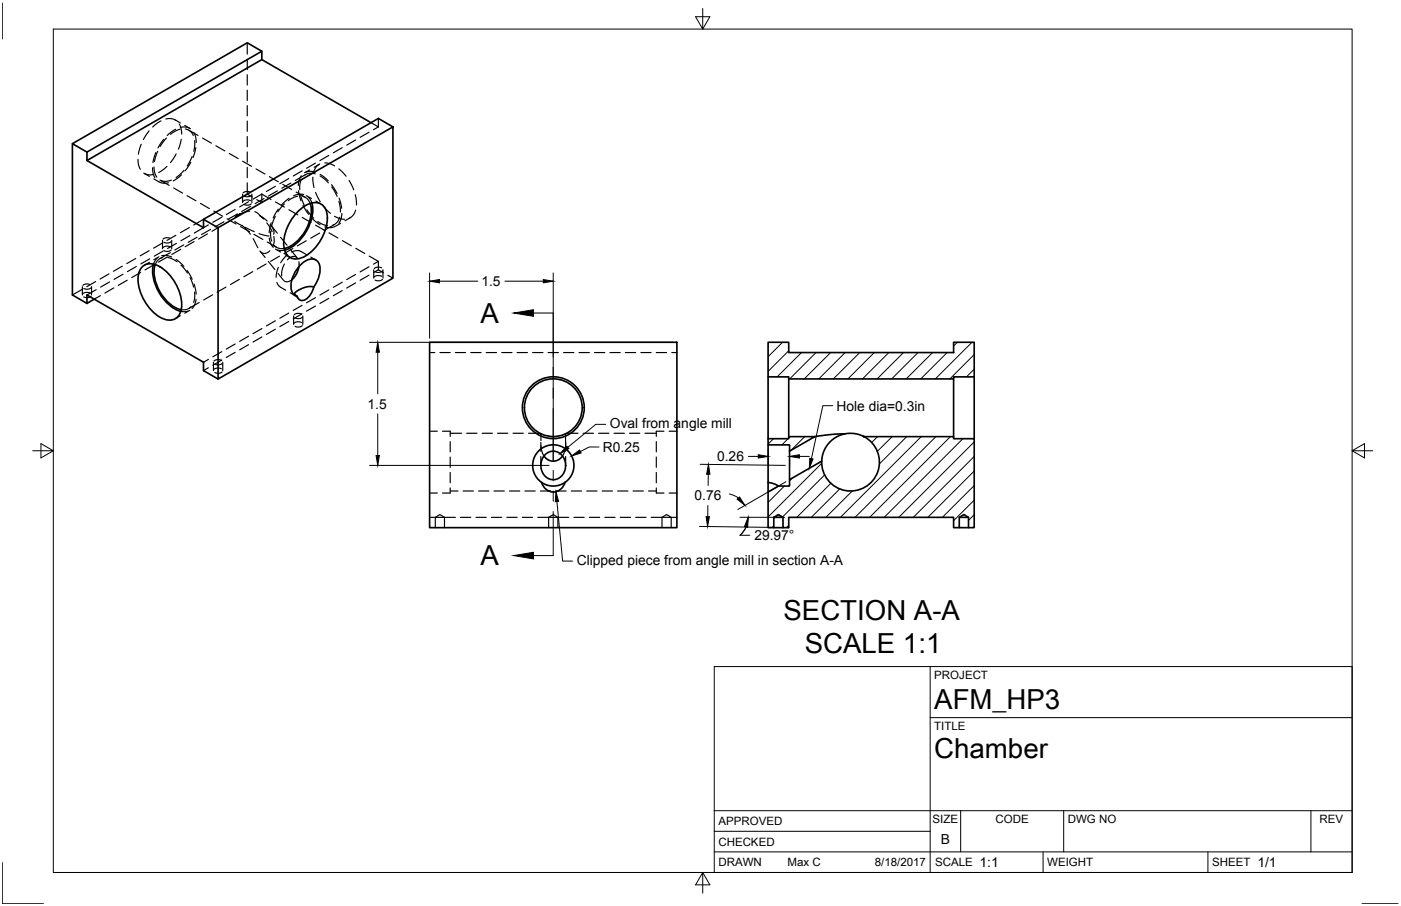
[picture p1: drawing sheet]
<svg xmlns="http://www.w3.org/2000/svg" width="432mm" height="279mm" viewBox="0 0 432 279" stroke-linecap="round" stroke-linejoin="round" font-family="sans-serif">
<!-- layer: Hidden -->
<g fill="none" stroke="#000" stroke-width=".36">
<path d="M76.2 13.2v3.5M76.2 18.3v3.2M49.6 37.3l-2.6 1.9M51.1 36.7l1.9-.1 1.2 .5M54 37l1.6 .9M54.1 39.9l-2.6 1.9M55.3 38.3l.5 1.4 .2 1.7M55.5 39.9l-1.3 .4-1.7 1.1M55.6 39.3l1.9-.1 1.2 .5M56.9 38.7l1.6 .9M57.1 39.8l1.3 .5 1.2 1.5M76.2 23v3.2"/>
<path d="M76.2 27.8v3.2M76.2 32.6v3.1M76.2 37.3v3.2M114.4 37.8l2.2 1.3M116.6 39.1l-1.5 .9M116.6 36.5v2.6M42.5 49.1l.1 1.4 .7 1.7M43.5 44.5l-.8 3.1M44.3 53.4l1.5 .5 1.6-.1M44.5 53.5l1.5 .9M46 40.4l-1.8 2.6M47 51.7l.1 1.4 .6 1.7"/>
<path d="M47.4 55.2l1.6 .9M47.5 51.5l.2 1.9 .6 1.2M48 47.1l-.9 3M48.6 46.7l-1 3.1M48.8 56l1.5 .5 1.6-.1M49.3 55.5l2.8 1.7M50.5 43l-1.8 2.6M51.3 42.5l-2 2.7M51.5 51.3l-2.6 1.9M52.8 55.6l-1.6 .3-1.6-.2M53.5 58l2.8 1.6M54.3 47.5l-1.8 2.6"/>
<path d="M55.9 42.9l-.9 3.1M56 53.9l-2.6 1.9M56.7 52.5l-2.4 2.3M58.2 40.1l2.8 1.7M58.8 50.1l-1.8 2.6M59.2 48.3l-1.5 2.9M59.7 40.9l.6 1.3 .2 1.7M60 43.4l-.3 3.3M60.4 45.5l-.9 3.1M62.4 42.6l2.8 1.5M66.5 45l2.8 1.5M70.7 47.3l2.7 1.6"/>
<path d="M74.8 59.9v2.6M74.8 49.7l2.7 1.6M76.2 56.4v3.5l1.6 .9M76.2 42.1v3.2M76.2 46.9v3.1M76.2 51.6v3.2M77.2 59.3l-.3-.1a1.99 1.99 0 0 0-1.9 .3M77.6 59.9v2.6M78.9 52.1l2.7 1.6M80.7 59.8l-2.7 1.6M83 54.5l2.8 1.6M84.9 57.5l-2.8 1.5"/>
<path d="M85.5 58.9l-2.8 1.5M87.2 56.8l2.7 1.6M89 55.1l-2.8 1.6M89.6 56.5l-2.7 1.6M91.3 59.2l2.8 1.7M92 58.8l.8 3.1M92.9 54.2l-.8 1.6-.2 1.4M92.9 55.3l-.5 1.7v1.5M93.1 52.7l-2.7 1.6M93.6 60l-1.7-.1-1.4 .5M94.2 53.8l-3.2 1.9M95.4 52.4l-1.5 .9"/>
<path d="M96.4 54.6l.4 3.2M97.1 53.6l-1.9-.1-1.2 .5M97.2 53.1l-1.6-.3-1.5 .4M97.2 50.3l-2.7 1.6M97.3 59.3l1.4 2.9M98.4 50.7l-1.6 .9M98.6 50.6l-1.1 .8-.8 1.7M98.6 54.3l2.6 2.1M98.6 53.8l2.5 1.9M100.1 50.2l1.5 .3 1.5 .7M101.4 47.9l-2.8 1.6M102.2 57l1.7 2.7"/>
<path d="M102.2 57.7l1.7 2.9M104.4 52.1l2.3 2.2M105.5 45.5l-2.8 1.6M107.6 55.7l1.4 2.8M109.6 43.2l-2.7 1.6M113.7 40.8l-2.7 1.6M41.8 79.7l-2.7 1.6M46 77.3l-2.8 1.6M46.2 79.8l-2.8 1.6M48.4 79.6l-1.1 1.9M49 79.2l-1.6 .9M49.8 78.9l1.7-.1 1.4 .5"/>
<path d="M50.1 74.9l-2.8 1.6M50.1 74.1v2.6M50.1 79.4l-1.5 .9-.8 1.3M50.3 77.4l-2.8 1.6M51.6 79.3l-2.8 1.5M51.7 79.4l1.5 .5 1.4 .8M52.5 73.5h-.1a2.11 2.11 0 0 0-2.1 .2M52.5 76.1h-.1a2.05 2.05 0 0 0-2.1 .2M52.5 77.9l-3.2 1.8M52.8 74.5l-.8 .4-1.5-.2M52.8 77.1l-1.1 .4-1.2-.2M52.9 74.1v2.6"/>
<path d="M54.2 72.6l-2.7 1.5M54.4 75l-2.8 1.6M55.7 76.9l-2.8 1.6M56.6 75.5l-2.7 1.6M57.6 60.3l2.8 1.6M58.3 70.2l-2.7 1.6M58.5 72.7l-2.7 1.5M59.8 74.5l-2.7 1.6M60.8 73.1l-2.8 1.6M61.8 62.7l2.7 1.6M62.7 67.6l-3 1.8M64 72.1l-2.8 1.6"/>
<path d="M64.2 69.4l-4.3 2.5M64.9 70.8l-2.8 1.5M65.9 65.1l2.7 1.6M67.2 70.2l-1.9 1.1M68.4 67l-2.8 1.6M69 68.4l-2.7 1.6M70 67.5l2.8 1.6M72.4 68.3l2.6 1.5 2.2 2.4M72.5 66.9h.1M72.5 64.6l-2.8 1.6M72.5 66.8l1.9-1zM73.1 66l-2.7 1.6"/>
<path d="M74.1 69.9l2.8 1.6M75.5 70.1l2.8 1.4M76.6 62.2l-2.7 1.6M77 65.1l-2.6 .7M77.2 61.9l-.1-.1a2.06 2.06 0 0 0-2.1 .3M77.2 63.6l-2.7 1.6M77.4 60.3a2.03 2.03 0 0 1-2.2 .1M77.4 62.9l-.2 .2a2.2 2.2 0 0 1-2-.1M78 73.6l1.5 2.8M78.3 72.3l2.7 1.5M78.5 65.3l1 .5 .6 .7M79.8 72l3.1 .8"/>
<path d="M80.1 77.4l1.6 2M81.2 67.5l-1.1-1 2.2 1.7M81.4 61.2l-2.8 1.6M82.2 68.7l1.7 2.7M82.4 74.6l2.8 1.7M83 73.4l.3 1.4 .9 1.5M83.2 77.3l-1.6 .9-.5-.1-.7-.4M83.3 69.2l2.2 2.7M83.4 69.4l1 1.6-.1 1.2M83.4 71.2v1.6l.3 1.6M83.5 61.5l-2.8-1.6v2.6l-1.6-.9M83.6 68.7l-.6 3.1"/>
<path d="M84.4 72.9l.1 1.8-.4 1.3M84.5 75.7l1.5 .9h1.6M84.8 66.7l-1.1 3M84.9 62.3l2.8 1.6M84.9 76.8l1.6 .9M85.5 77.1h2.2M85.8 64.5l-1.6 2.7M86.1 79l-2.7 1.6M86.5 73.2l2 2.4M87.6 62.9l-2 2.4M87.8 78.5l1.6 .9M88.5 78.6l-2 2.4"/>
<path d="M89 64.7l2.8 1.6M89.1 61.1l-2.4 2.2M89.5 76.9l2.2 2.7M89.9 77.7l.8-.3 1.3-.1 2.4 1.2M90.3 76.6l-2.8 1.6M91.4 79.3l-1.2-.2-1.6 1M91.7 60.5l-1.5 .6-1.4 .8M92.6 60.1l1.2 3.2M93.1 67l2.8 1.6M93.3 60.6l1.5 .8 .8 1.3M93.4 63.4l1.7 2.7M94.4 74.2l-2.8 1.6"/>
<path d="M94.4 60.3l1.6 .9M94.6 64.7l2.1 2.6M95 60.7l1.1 1.9M95.8 79.3l1.5 .9M96.1 67.3l2.5 2M97.3 69.4l2.7 1.6M97.4 62l1.5 .9M97.9 68.3l1.7 .9 1.4 .4M98.5 71.9l-2.7 1.6M99.6 63.5l2.2 2.3M101.4 71.8l2.7 1.6M103.1 69.2l-3.2 1.9"/>
<path d="M103.1 66.7l1.3 .6 1.8 .3M103.2 69.9l-1.2 .3-1.9-.3M104.5 62.1l.4 3.3M104.5 61.1l.8 3.1M104.7 67l-.7 1.4-1.4 1M105 68.9l-1.6 .9M105.4 65.8l-.3 1.8-.7 1.2M105.5 74.2l2.8 1.6M107.9 67.2l-1.6 .9M109.5 60.1l.4 3.1M109.6 64.8l-.7 1.5-1.2 1M109.7 76.6l2.7 1.6"/>
<path d="M113.8 79l2.8 1.6M25.3 89.2l-3 1.8M25.4 88.4v2.6M27.8 87.8l-.1-.1a2.05 2.05 0 0 0-2.1 .3M27.8 90.4l-1.4-.2-.8 .4M28.1 88.8a2.05 2.05 0 0 1-2.3 .2M28.1 91.4a2.16 2.16 0 0 1-2.3 .2M28.2 88.4v2.6M29.5 86.8l-2.8 1.6M29.6 89.3l-2.8 1.7M31 91.2l-2 1.1M33.6 84.5l-2.8 1.6"/>
<path d="M33.8 86.9l-2.8 1.6M35.1 88.8l-2.8 1.6M37.7 82.1l-2.7 1.6M37.9 84.6l-2.8 1.6M39.2 86.4l-2.7 1.6M42 82.2l-2.7 1.6M43.3 84l-2.7 1.6M46 80.9l-1.5 .9M47.4 81.7l-2.7 1.5M54.3 80l2.4 2.1M55.6 97.4l-1.6 .9M55.8 81.8l2 2.4"/>
<path d="M57.6 83.4l1.6 2.7M57.9 96h-2.2M58.5 95.7l-1.6 .9M58.6 85.6l1.1 3M58.9 94.6l-1.5 .9h-1.6M59.8 87.6l.7 3.1M60 90.1v1.5l-.3 1.6M60.4 92.3l-.3 1.4-.9 1.5M61.4 93.3l-3.2 1.8M65.5 90.9l-2.7 1.6M69.6 88.5l-2.7 1.6M73.8 86.2l-2.8 1.5"/>
<path d="M77.9 83.8l-2.8 1.6M82 81.4l-2.7 1.6M82.7 80.6l2 2.5M84.9 98.9l-2.8 1.6M85.3 87.1l.8 1.2 2 1.2M85.7 84.4l1.6 2M85.8 82.4l-.5 1.6-.2 1.5M87.7 81.4l-.8 2-.1 1.7M89 96.6l-2.8 1.5M89 99.1l-2.8 1.6M89.4 90.3l1.6 .9M90 86.2l-1.4 .7-1.1-.4"/>
<path d="M90.5 97.4v2.6M90.9 90.9l1.1 1.3M92.1 80.7v1.5M92.9 96.9l-1.3-.2-.9 .4M92.9 99.5l-.1-.1a2.05 2.05 0 0 0-2.1 .2M93.1 94.2l-2.7 1.6M93.1 96.8l-2.7 1.6M93.2 97.8a2.05 2.05 0 0 1-2.3 .2M93.3 97.4v2.6M97.2 91.8l-2.7 1.6M97.2 94.4l-2.7 1.6M101.4 89.4l-2.8 1.6"/>
<path d="M101.4 92l-2.8 1.6M105.5 87l-2.8 1.6M105.5 89.6l-2.8 1.6M109.6 84.6l-2.7 1.6M109.6 87.2l-2.7 1.6M113.7 82.3l-2.7 1.6M113.7 84.9l-2.7 1.5M115.2 83.2v2.6M116.6 80.6v2.6M116.6 80.6l-1.5 .9M116.6 83.2l-1.5 .9M116.6 83.2l1.6 .9"/>
<path d="M117.6 82.6h-.1a2.03 2.03 0 0 0-2.1 .2M117.6 85.2l-1.4-.2-.8 .4M117.9 83.6l-.3 .2a2.2 2.2 0 0 1-2 0M117.9 86.2l-.1 .1a2.17 2.17 0 0 1-2.2 .1M118 83.2v2.6M119.5 84.9l1.6 .9M64.2 110.8l-1.5 .9M64.2 113.4l-1.5 .9M65.8 111.7v2.6M68.2 111.1h-.1a2.06 2.06 0 0 0-2.1 .2M68.2 113.7l-1.3-.2-.9 .4M68.4 108.5l-2.8 1.5"/>
<path d="M68.4 111.1l-2.8 1.5M68.5 112.1l-.3 .2a2.2 2.2 0 0 1-2 0M68.5 114.7a2.03 2.03 0 0 1-2.3 .2M68.7 111.7v2.6M72.5 106.1l-2.8 1.6M72.5 108.7l-2.8 1.6M76.6 103.7l-2.7 1.6M76.6 106.3l-2.7 1.6M80.7 101.3l-2.7 1.6M80.7 103.9l-2.7 1.6M84.9 101.5l-2.8 1.6M93.2 100.4l-.3 .3a2.15 2.15 0 0 1-2-.1"/>
<path d="M132.4 108.7h1.6M135.6 108.7h3.2M140.3 108.7h3.2M145.1 108.7h3.2M149.9 108.7h3.1M154.6 108.7h3.2M159.4 108.7h3.2M164.2 108.7h3.1M168.9 108.7h3.2M173.7 108.7h3.2M178.5 108.7h3.1M183.2 108.7h3.2"/>
<path d="M188 108.7h3.2M192.8 108.7h3.1M197.5 108.7h3.2M202.3 108.7h3.2M207 108.7h1.6M132.4 133h2.4M136.4 133h2.4v1.6M138.8 136.2v3.2M138.8 133.6h3.4M143.8 133.6h3.2M148.6 133.6h3.2M153.4 133.6h3.1"/>
<path d="M158.1 133.6h3.2M162.9 133.6h3.5M166.7 133.8v.1M166.7 136.4v2.8M166.7 133.8v2.1M166.7 137.5l.2 1.3 .7 1.7M169.2 134.5h2.7M174.1 138.7l-.7 1.9M174.3 133.9v3.2M174.3 133.8v.1M174.3 136.4v2.8M174.7 133.6h3.4"/>
<path d="M179.7 133.6h3.2M184.5 133.6h3.2M189.3 133.6h3.1M194 133.6h3.2M198.8 133.6h3.5M202.3 136.2v3.2M204.6 133h-2.3v1.6M206.2 133h2.4M132.4 159.5h7.9M132.4 152.1h2.4M138.8 140.9v3.2M138.8 145.7v3.2"/>
<path d="M138.8 150.5v1.6h-2.4M138.8 151.4h2.3M141.9 159.5h3.2M142.7 151.4h3.2M146.7 159.5h3.2M147.5 151.4h3.2M151.5 159.5h3.1M152.3 151.4h3.1M156.2 159.5h3.2M157 151.4h3.2M161 159.5h3.2M161.8 151.4h3.2"/>
<path d="M165.7 159.5h9.6M166.5 151.4h3.2M166.7 140.8v2.7M171.3 151.4h3.2M174.3 140.8v2.7M176.1 151.4h3.1M176.9 159.5h3.2M180.8 151.4h3.2M181.6 159.5h3.2M185.6 151.4h3.2M186.4 159.5h3.2M190.4 151.4h3.1"/>
<path d="M191.2 159.5h3.1M195.1 151.4h3.2M195.9 159.5h3.2M199.9 151.4h2.4M200.7 159.5h7.9M202.3 140.9v3.2M202.3 145.7v3.2M202.3 150.5v1.6h2.3M206.2 152.1h2.4M134.2 162.7v-3.2l1.4-.8 1.4 .8v3.2M169.1 162.7v-3.2l1.4-.8 1.4 .8v3.2M204 162.7v-3.2l1.5-.8 1.4 .8v3.2"/>
</g>
<!-- layer: Visible -->
<g fill="none" stroke="#000" stroke-width=".51">
<path d="M80.7 15.8l-4.5-2.6-53.9 31.1 4.5 2.6M80.7 18.4l33.7 19.4M121.1 39.1l-4.5-2.6-53.9 31.1v2.6l-35.9-20.7M22.3 44.3v46.7l4.5 2.6M26.8 46.9l53.9-31.1v2.6l-53.9 31.1zM62.7 67.6l4.5 2.6M67.2 70.2l53.9-31.1v46.7l-53.9 31.1zM91.6 65.5a6.9 6.9 0 0 1 7-2.8 4.9 4.9 0 0 1 2.2 5.7 14.6 14.6 0 0 1-7.6 11 3.8 3.8 0 0 1-5.7-3.2 14.3 14.3 0 0 1 4.1-10.7zM95.6 62.7a12.5 12.5 0 0 1-4.5 12.1l-2.1 1.4-1.4 .4M96.1 62.6a13.7 13.7 0 0 1-4.8 12.6l-2.1 1.4-1.5 .5M26.8 93.6v-2.6l35.9 20.7v2.6l4.5 2.6M29 92.3l-2.2 1.3"/>
<path d="M43.6 82.5a4.1 4.1 0 0 1 5.7-.3 14.6 14.6 0 0 1 6.6 12.8 3.8 3.8 0 0 1-5.6 3.3 14.3 14.3 0 0 1-7.7-13.3l.2-1zM47.3 81.5a13.7 13.7 0 0 0 4.8 12.5l2.2 1.5 1.4 .5M47.8 81.6a12.5 12.5 0 0 0 4.6 12.1l2.1 1.4 1.4 .4M92.1 82.2l-.7 2.2-1.4 1.8M92.9 81.4a3.6 3.6 0 0 1 4.9-.9 6.5 6.5 0 0 1-.6 7.2l-.5 .8a5.2 5.2 0 0 1-3.6 4.2 1.56 1.56 0 0 1-1.5-1.3 3.1 3.1 0 0 1-1.9-3.9 10.4 10.4 0 0 1 3.2-6.1zM96.7 88.5h-2.3l-2.6 1.1-1 .9 .2 .4 .6 .5M132.4 105.6h76.2v57.1h-76.2zM236.7 105.6h6.4v3.1h50.8v-3.1h6.4v10.6h-6.4v.7h-50.8v-.7h-6.4zM236.7 116.2v19.1M243.1 116.9v17.8M293.9 116.9v17.8M300.3 116.2v19.1"/>
<path d="M236.7 135.3h6.4v-.6h8l-7.8 4.4v-1.8l-.2-.1M236.7 135.3v1.9h6.4M236.7 137.2v11.6M243.3 139.1v8.8M260.5 133.8l-2.9 1.1-2.2 1.8-1.6 2.6-.5 2.9M266.1 134.5l27.8 .2v.6h6.4v27.4h-1.8v-3.2l-1.4-.8-1.4 .8v3.2h-1.8v-3.2h-50.8v3.2h-1.8v-3.2M266.1 134.5l-1.9-.6-2-.3-6.1 .4-5 .7M266.1 134.5l.2 .1a8.9 8.9 0 0 1 .3 15.6 8.9 8.9 0 0 1-13.3-8M166.9 148.8l1.7 .8 1.8 .3 2.1-.3 1.6-.8M166.9 148.8a3.7 3.7 0 0 0 3.6 2.9 3.7 3.7 0 0 0 3.7-2.9M167.7 140.6l1.2 1.2 1.4 .4 1.6-.3 1.5-1.3M167.9 140.4l1.4-1 1.5-.3 1.4 .5 1.4 1.3 .7 1.8-.1 2.1-.9 1.8-1.2 1-1.1 .3-1.4-.1-1.3-.7-.9-1-.5-1.3-.2-1.7 .3-1.4z"/>
<path d="M174.1 148.8a6.4 6.4 0 0 0 1.2-9.5 6.4 6.4 0 0 0-9.5 0 6.4 6.4 0 0 0 1.1 9.5M236.7 148.8l1.7 .4 1.6 .7M236.7 148.8v2.9M240 149.9l-3.3 1.8v11h1.8v-3.2h2.8l-1.4-.8-1.4 .8M253.3 142.2l-10 5.7-.1 2h-3.2M295.7 159.5h2.8M238.5 162.7h2.8M295.7 162.7h2.8"/>
<circle cx="170.5" cy="125.7" r="9.5"/>
<circle cx="170.5" cy="125.7" r="8.9"/>
</g>
<!-- layer: Border -->
<path d="M.7 .9v11.1M16.4 9h400.3v260.1h-400.3zM216.6 2.6v6.4l-2.2-3.8h4.4l-2.2 3.8M10.1 139h6.3l-3.8-2.2v4.4l3.8-2.2M416.7 139l3.8 2.2v-4.4l-3.8 2.2h6.4M.7 266v12.7h12.7M216.6 269.1l2.2 3.8h-4.4l2.2-3.8v6.3M419.8 278.7h11.1" fill="none" stroke="#000" stroke-width=".31"/>
<!-- layer: Titleblock -->
<path d="M220.1 205.6h196.6v63.5h-196.6zM286.7 205.6v63.5M286.7 221.3h130M220.1 256.4h66.6M220.1 250h196.6M296.1 250v12.7M327.8 250v12.7M404 250v12.7M220.1 262.7h196.6M321.5 262.7v6.4M372.3 262.7v6.4" fill="none" stroke="#000" stroke-width=".31"/>
<!-- layer: Dimensions -->
<g fill="none" stroke="#000" stroke-width=".31">
<path d="M132.4 84.2v20.1M135.5 86.7h11.8M155.6 86.7h11.9M170.5 84.2v58.1M113.9 105.6h93.4M116.4 108.6v12.9M116.4 127.6v12.9M184.6 137.9h-3l-2.7 1.3M236.8 138.5v4.8M113.9 143.5h55.3M215.8 143.2l26.3 .3M218.2 155.9l-.1 3.4"/>
<path d="M218.3 146.3v3.4M224.8 152.3l1.4 .5 1.4 .8M228 159.5h13.8M230.6 159.5a7.4 7.4 0 0 1-2.5 5.6h3M230.7 140.8h3M242.2 148.6l-14.8 8.5M243.3 140.4v2.9M246.4 140.8h3M215.5 162.3l26.3 .4M230 162.5l-.8 1.3-1 1.2"/>
</g>
<path d="M132.4 86.7l3.1-.5v1zM167.5 86.2l3 .5-3 .5zM116.4 105.6l.5 3h-1zM176.2 140.6l2.4-1.8 .5 .9zM115.9 140.5h1l-.5 3zM217.6 159.3h1l-.5 3.1zM218.3 143.2l.5 3.1h-1zM227.2 153.9l.7-.6 1.7 2.6zM233.7 140.2l3.1 .6-3.1 .5zM243.3 140.8l3.1-.6v1.1zM230.6 159.5l-.2 3.1-.9-.2z" fill="#000" stroke="#000" stroke-width=".31"/>
<!-- layer: Hatching -->
<g fill="none" stroke="#000" stroke-width=".31">
<path d="M241.2 105.6l-4.4 4.4M243.1 108.2l-6.3 6.3M247 108.7l-7.5 7.5M251.5 108.7l-8.1 8.2M256 108.7l-8.2 8.2M260.5 108.7l-8.2 8.2M265 108.7l-8.2 8.2M269.4 108.7l-8.1 8.2M273.9 108.7l-8.1 8.2M278.4 108.7l-8.1 8.2M282.9 108.7l-8.1 8.2M287.4 108.7l-8.1 8.2"/>
<path d="M291.9 108.7l-8.1 8.2M295.1 105.6l-1.2 1.1M299.6 105.6l-11.3 11.3M300.2 109.4l-7.5 7.5M300.2 113.8l-2.3 2.4M238.4 135.3l-1.6 1.6M242.9 135.3l-1.9 1.9M243.5 134.7l-.4 .4M248 134.7l-4.2 4.2M270.5 134.7l-1.8 1.8M275 134.7l-4.6 4.5M279.4 134.7l-8.4 8.4"/>
<path d="M283.9 134.7l-24.9 24.8M288.4 134.7l-24.8 24.8M292.9 134.7l-24.9 24.8M296.8 135.3l-24.3 24.2M300.2 136.3l-23.2 23.2M241.8 149.9l-5 5M244.2 147.4l-.9 .9M253.3 142.9l-16.5 16.5M254.2 146.4l-13 13M256.1 149l-10.5 10.5M258.8 150.8l-8.7 8.7M262.7 151.4l-8.1 8.1"/>
<path d="M300.2 140.8l-18.7 18.7M300.2 145.3l-14.2 14.2M300.2 149.8l-9.7 9.7M300.2 154.3l-6.3 6.3M300.2 158.8l-1.7 1.7M238.5 162.1l-.6 .6M243.1 162l-.7 .7"/>
</g>
<!-- layer: Annotations -->
<path d="M164.4 96.5h6.1v13.6M170.5 113.3v3.2M170.5 119.6v3.2M170.5 126v15.9M186.7 130.9h-3.1l-8.6 7.1M256.7 125.1h-3.1l-3.5 16.3M170.5 145v3.2M170.5 151.4v3.2M170.5 157.7v13.6h-6.1M171.6 154.7l1.8 18.3h3.1" fill="none" stroke="#000" stroke-width=".31"/>
<path d="M158.3 96.5l6.1-1v2.1zM174.7 137.6l.6 .7-2.7 1.6zM171.4 151.6l.8 3-1.1 .1zM249.6 141.3l1 .2-1.2 2.9zM158.3 171.3l6.1-1v2.1z" fill="#000" stroke="#000" stroke-width=".31"/>
<g font-size="8.5">
<text x="148" y="99.6">A</text>
<text x="148" y="174.4">A</text>
<text x="241.5" y="191.2">SECTION A-A</text>
<text x="248" y="201.5">SCALE 1:1</text>
<text x="288" y="218.8">AFM_HP3</text>
<text x="288" y="233.8">Chamber</text>
</g>
<g font-size="4.3">
<text x="148.4" y="88.2">1.5</text>
<text x="113.3" y="126">1.5</text>
<text x="188" y="132">Oval from angle mill</text>
<text x="257.8" y="126.6">Hole dia=0.3in</text>
<text x="185.8" y="139.4">R0.25</text>
<text x="221" y="142.3">0.26</text>
<text x="214.1" y="154.3">0.76</text>
<text x="232.5" y="166.6">29.97°</text>
<text x="177.8" y="174.2">Clipped piece from angle mill in section A-A</text>
<text x="290" y="260.3">B</text>
<text x="301.9" y="267.4">1:1</text>
<text x="387.5" y="267.4">1/1</text>
</g>
<g font-size="3.5">
<text x="288" y="209.4">PROJECT</text>
<text x="288" y="225.1">TITLE</text>
<text x="221.4" y="254.5">APPROVED</text>
<text x="287.5" y="253.8">SIZE</text>
<text x="306.8" y="253.8">CODE</text>
<text x="329.1" y="253.8">DWG NO</text>
<text x="406.7" y="253.8">REV</text>
<text x="221.4" y="260.8">CHECKED</text>
<text x="221.4" y="267.2">DRAWN</text>
<text x="242.7" y="267.2">Max C</text>
<text x="269.6" y="267.2">8/18/2017</text>
<text x="288.2" y="267.2">SCALE</text>
<text x="322.8" y="267.2">WEIGHT</text>
<text x="373.6" y="267.2">SHEET</text>
</g>
</svg>
